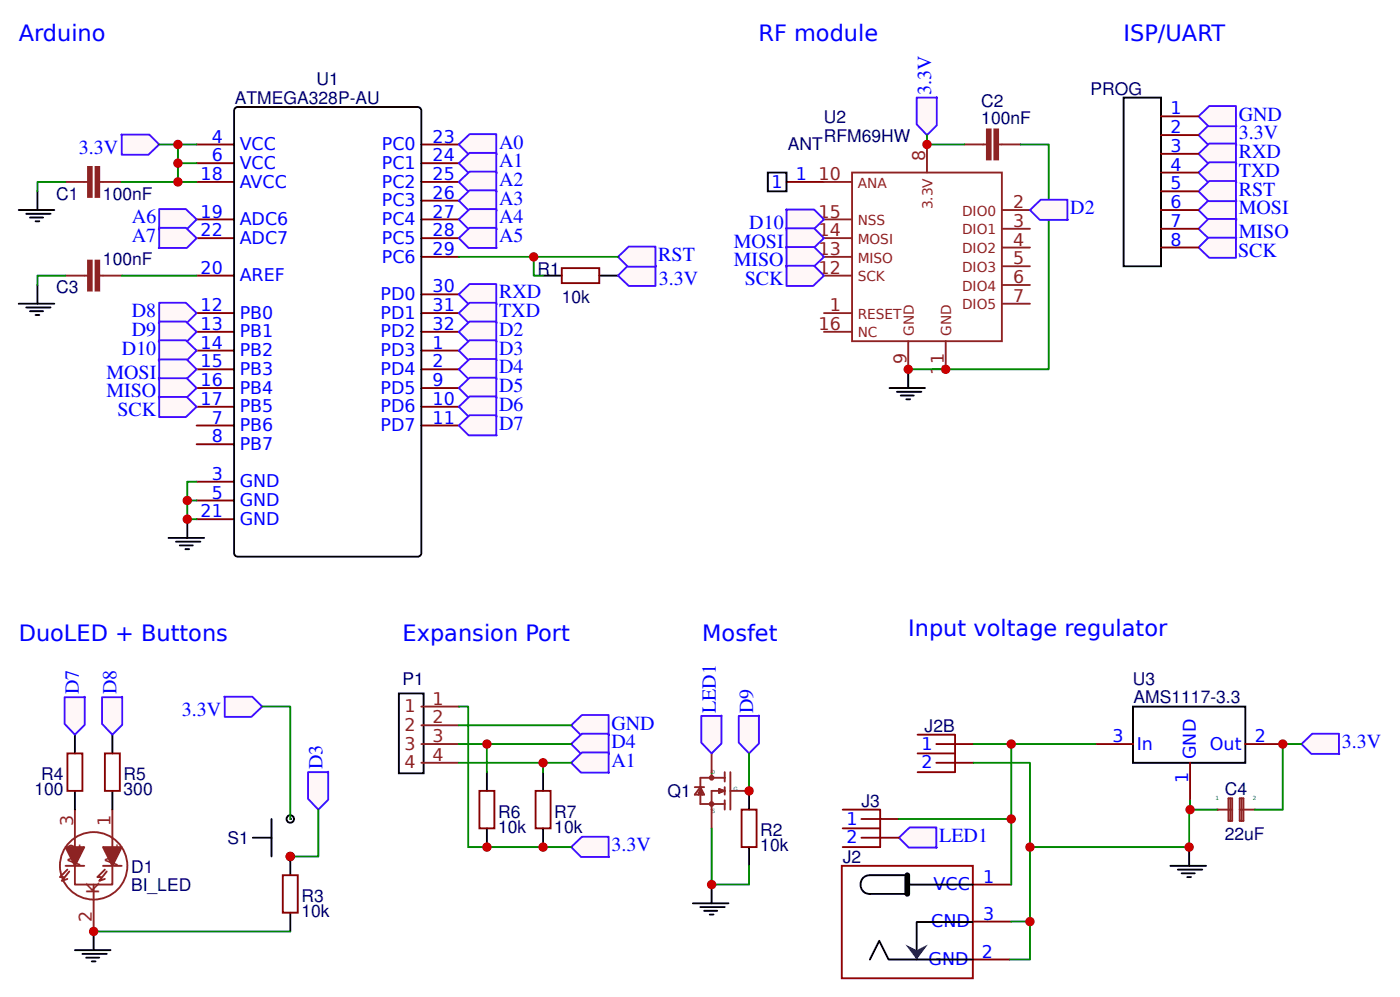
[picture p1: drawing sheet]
<svg xmlns="http://www.w3.org/2000/svg" width="198mm" height="141mm" viewBox="0 0 198 141" stroke-linecap="round" stroke-linejoin="round" font-family="sans-serif">
<g fill="none" stroke="#800" stroke-width=".26">
<path d="M27.8 20.4h5.3M27.8 23h5.3M27.8 25.7h5.3M27.8 31h5.3M27.8 33.6h5.3M27.8 38.9h5.3M59.5 20.4h5.3M59.5 23h5.3M59.5 25.7h5.3M59.5 31h5.3M59.5 33.6h5.3M59.5 28.3h5.3"/>
<path d="M59.5 36.3h5.3M111.1 25.7h5.3M27.8 44.2h5.3M27.8 46.9h5.3M27.8 49.5h5.3M27.8 52.1h5.3M27.8 54.8h5.3M27.8 57.4h5.3M59.5 44.2h5.3M59.5 46.9h5.3M59.5 49.5h5.3M59.5 52.1h5.3"/>
<path d="M59.5 54.8h5.3M59.5 57.4h5.3M59.5 41.6h5.3M27.8 60.1h5.3M27.8 62.7h5.3M27.8 68h5.3M27.8 70.7h5.3M27.8 73.3h5.3M59.5 60.1h5.3"/>
</g>
<path d="M33.3 15.2l.3-.1h25.4l.5 .3v.2v62.5l-.2 .4-.3 .1h-25.4l-.5-.3v-.2v-62.5zM108.5 24.4h2.6v2.6h-2.6zM125.7 54.8h5M126.7 55.3h3.5M127.3 55.9h1.8M128.1 56.4h.5M128.3 52.1v2.7" fill="none" stroke="#000" stroke-width=".26"/>
<g fill="none" stroke="#8d2323" stroke-width=".26">
<path d="M116.4 25.7h4M116.4 38.9h4M116.4 36.3h4M116.4 33.6h4M116.4 31h4M120.4 24.4h21.2v23.8h-21.2zM131 20.4v4M136.3 20.4h3.1M141 20.4h3.2M141.6 29.7h3.9M141.6 32.3h3.9M141.6 35h3.9"/>
<path d="M141.6 37.6h3.9M116.4 44.2h4M116.4 46.9h4M128.3 48.2v3.9M133.6 48.2v3.9M141.6 40.2h3.9M141.6 42.9h3.9"/>
</g>
<g fill="#8d2323" stroke="#8d2323" stroke-width=".26">
<path d="M140.5 18.3h.5v4.2h-.5z"/>
<path d="M139.4 18.3h.6v4.2h-.6z"/>
</g>
<path d="M144.2 20.4h4v31.7h-19.9" fill="none" stroke="#080" stroke-width=".26"/>
<g fill="#c00">
<circle cx="128.3" cy="52.1" r=".66"/>
<circle cx="133.6" cy="52.1" r=".66"/>
</g>
<g fill="#fff7f8" stroke="#430aff" stroke-width=".26">
<path d="M145.5 29.7l1.5-1.5h3.8l.1 2.8h-4z"/>
<path d="M111.1 29.6h3.9l1.4 1.4-1.5 1.4h-3.8z"/>
<path d="M111.1 32.2h3.9l1.4 1.4-1.5 1.5h-3.8z"/>
<path d="M111.1 34.9h3.9l1.4 1.4-1.5 1.4h-3.8z"/>
<path d="M111.1 37.5h3.9l1.4 1.4-1.5 1.5h-3.8z"/>
<path d="M129.5 13.8l2.9-.1v4l-1.4 1.4-1.5-1.5z"/>
</g>
<path d="M131 19.1v1.3h5.3" fill="none" stroke="#080" stroke-width=".26"/>
<circle cx="131" cy="20.4" r=".66" fill="#c00"/>
<path d="M17.1 19h4l1.4 1.4-1.5 1.5h-3.8z" fill="#fff7f8" stroke="#430aff" stroke-width=".26"/>
<path d="M22.5 20.4h5.3M25.1 20.4v2.6h2.7" fill="none" stroke="#080" stroke-width=".26"/>
<circle cx="25.1" cy="20.4" r=".66" fill="#c00"/>
<path d="M25.1 23v2.7h2.7" fill="none" stroke="#080" stroke-width=".26"/>
<path d="M23.8 76h5M24.9 76.5h3.4M25.4 77h1.9M26.2 77.5h.5M26.5 73.3v2.7" fill="none" stroke="#000" stroke-width=".26"/>
<circle cx="25.1" cy="23" r=".66" fill="#c00"/>
<path d="M9.3 38.9h3.1M14 38.9h3.2" fill="none" stroke="#8d2323" stroke-width=".26"/>
<g fill="#8d2323" stroke="#8d2323" stroke-width=".26">
<path d="M12.4 36.8h.6v4.2h-.6z"/>
<path d="M13.5 36.8h.5v4.2h-.5z"/>
</g>
<path d="M9.3 38.9h-4v1.3M17.2 38.9h10.6M75.4 36.3v2.6h1.3" fill="none" stroke="#080" stroke-width=".26"/>
<path d="M76.7 38.9h2.7M84.7 38.9h2.6M2.6 42.9h5.1M3.7 43.4h3.4M4.2 43.9h1.9M5 44.5h.6M5.3 40.2v2.7" fill="none" stroke="#000" stroke-width=".26"/>
<path d="M79.4 37.9h5.3v2.1h-5.3z" fill="none" stroke="#800" stroke-width=".26"/>
<g fill="#fff7f8" stroke="#430aff" stroke-width=".26">
<path d="M87.3 38.9l1.4-1.4h4l-.1 2.9h-3.8z"/>
<path d="M64.8 20.4l1.5-1.5h3.8l.1 2.9h-4z"/>
<path d="M64.8 23l1.5-1.4h3.8l.1 2.8h-4z"/>
<path d="M64.8 25.7l1.5-1.5h3.8l.1 2.9h-4z"/>
<path d="M64.8 28.3l1.5-1.4h3.8l.1 2.8h-4z"/>
<path d="M64.8 31l1.5-1.5h3.8l.1 2.9h-4z"/>
<path d="M64.8 33.6l1.5-1.4h3.8l.1 2.8h-4z"/>
<path d="M64.8 41.6l1.5-1.5h3.8l.1 2.9h-4z"/>
<path d="M64.8 44.2l1.5-1.4h3.8l.1 2.8h-4z"/>
<path d="M64.8 46.9l1.5-1.5h3.8l.1 2.8h-4z"/>
<path d="M64.8 49.5l1.5-1.5h3.8l.1 2.9h-4z"/>
<path d="M64.8 52.1l1.5-1.4h3.8l.1 2.8h-4z"/>
<path d="M64.8 54.8l1.5-1.5h3.8l.1 2.9h-4z"/>
<path d="M64.8 57.4l1.5-1.4h3.8l.1 2.8h-4z"/>
<path d="M64.8 60.1l1.5-1.5h3.8l.1 2.9h-4z"/>
<path d="M22.5 42.8h3.8l1.5 1.4-1.4 1.4h-4z"/>
<path d="M22.5 45.4h3.8l1.5 1.5-1.4 1.3h-4z"/>
<path d="M22.5 48h3.8l1.5 1.5-1.4 1.4h-4z"/>
<path d="M22.4 50.8h4l1.4 1.3-1.5 1.5h-3.8z"/>
<path d="M22.4 53.4h4l1.4 1.4-1.5 1.5h-3.8z"/>
<path d="M22.4 56.1h4l1.4 1.3-1.5 1.5h-3.8z"/>
</g>
<path d="M26.5 70.7h1.3M27.8 68h-1.3v5.3h1.3" fill="none" stroke="#080" stroke-width=".26"/>
<circle cx="26.5" cy="70.7" r=".66" fill="#c00"/>
<g fill="#fff7f8" stroke="#430aff" stroke-width=".26">
<path d="M22.5 29.5h3.8l1.5 1.5-1.4 1.4h-4z"/>
<path d="M22.5 32.2h3.8l1.5 1.4-1.4 1.4h-4z"/>
<path d="M169.3 19.1l1.6-1.5h3.7l.1 2.9h-4z"/>
</g>
<circle cx="26.5" cy="73.3" r=".66" fill="#c00"/>
<path d="M9.3 25.7h3.1M14 25.7h3.2" fill="none" stroke="#8d2323" stroke-width=".26"/>
<g fill="#8d2323" stroke="#8d2323" stroke-width=".26">
<path d="M12.4 23.6h.6v4.2h-.6z"/>
<path d="M13.5 23.6h.5v4.2h-.5z"/>
</g>
<path d="M2.6 29.7h5.1M3.7 30.2h3.4M4.2 30.7h1.9M5 31.2h.6M5.3 27v2.7" fill="none" stroke="#000" stroke-width=".26"/>
<path d="M9.3 25.7h-4v1.3M17.2 25.7h7.9" fill="none" stroke="#080" stroke-width=".26"/>
<circle cx="25.1" cy="25.7" r=".66" fill="#c00"/>
<g fill="#fff7f8" stroke="#430aff" stroke-width=".26">
<path d="M169.3 29.7l1.6-1.5h3.7l.1 2.8h-4z"/>
<path d="M169.3 32.3l1.4-1.4h4l-.1 2.9h-3.7z"/>
<path d="M169.3 35l1.4-1.4h4l-.1 2.8h-3.7z"/>
<path d="M87.3 36.3l1.5-1.5h3.8l.1 2.9h-4z"/>
<path d="M169.3 21.7l1.6-1.4h3.7l.1 2.8h-4z"/>
<path d="M169.3 24.4l1.6-1.5h3.7l.1 2.9h-4z"/>
<path d="M169.3 27l1.6-1.4h3.7l.1 2.8h-4z"/>
<path d="M169.3 16.4l1.6-1.4h3.7l.1 2.8h-4z"/>
</g>
<path d="M64.8 36.3h22.5" fill="none" stroke="#080" stroke-width=".26"/>
<circle cx="75.4" cy="36.3" r=".66" fill="#c00"/>
<g fill="none" stroke="#000" stroke-width=".26">
<path d="M158.7 13.8h5.3v23.8h-5.3zM10.6 103.7v2.7M10.6 111.7v2.6M15.9 103.7v2.7M15.9 111.7v2.6M35.7 118.3h2.7M38.4 115.6v5.3M41 115.6h.1M41 120.9h.1M41 120.9v2.7M41 128.9v2.6"/>
<circle cx="41" cy="115.6" r=".53"/>
<circle cx="41" cy="120.9" r=".53"/>
</g>
<path d="M164 16.4h5.3M164 19.1h5.3M164 21.7h5.3M164 24.4h5.3M164 27h5.3M164 29.7h5.3M164 32.3h5.3M164 35h5.3M9.5 106.4h2.1v5.3h-2.1zM14.8 106.4h2.1v5.3h-2.1zM40 123.6h2.1v5.3h-2.1z" fill="none" stroke="#800" stroke-width=".26"/>
<g fill="none" stroke="#8d2323" stroke-width=".26">
<path d="M10.6 114.3v5.3M15.9 114.3v5.3M9.3 122.3h2.6M9.5 122.8l-1 1.1h.5M9.8 123.1l-1.1 1.3 .8-.3M10.6 122.3v2.6h5.3v-2.6M13.2 124.9v6.6M14.6 122.3h2.6M14.8 122.8l-1 1.1h.5M15.1 123.1l-1.1 1.3 .8-.3"/>
<circle cx="13.2" cy="122.3" r="4.8"/>
</g>
<g fill="#8d2323" stroke="#8d2323" stroke-width=".26">
<path d="M9.3 119.6h2.6l-1.3 2.7z"/>
<path d="M14.6 119.6h2.6l-1.3 2.7z"/>
</g>
<g fill="#fff7f8" stroke="#430aff" stroke-width=".26">
<path d="M14.4 98.5l2.9-.1v4l-1.4 1.3-1.5-1.5z"/>
<path d="M9.1 98.5l2.9-.1v4l-1.4 1.3-1.5-1.5z"/>
<path d="M43.5 109h2.9v3.9l-1.4 1.4-1.5-1.5z"/>
</g>
<path d="M45 114.3v6.6h-4" fill="none" stroke="#080" stroke-width=".26"/>
<circle cx="41" cy="120.9" r=".66" fill="#c00"/>
<path d="M31.7 98.4h4l1.3 1.4-1.5 1.4h-3.8z" fill="#fff7f8" stroke="#430aff" stroke-width=".26"/>
<path d="M37 99.8h4v15.8M13.2 131.5h27.8" fill="none" stroke="#080" stroke-width=".26"/>
<path d="M10.6 134.2h5M11.6 134.7h3.5M12.2 135.2h1.8M13 135.8h.5M13.2 131.5v2.7" fill="none" stroke="#000" stroke-width=".26"/>
<circle cx="13.2" cy="131.5" r=".66" fill="#c00"/>
<path d="M56.4 97.9h3.4v11.3h-3.4z" fill="none" stroke="#000" stroke-width=".26"/>
<path d="M59.5 99.8h5.3M59.5 102.4h5.3M59.5 105.1h5.3M59.5 107.7h5.3" fill="none" stroke="#8d2323" stroke-width=".26"/>
<g fill="#fff7f8" stroke="#430aff" stroke-width=".26">
<path d="M80.7 102.4l1.5-1.4h3.8l.1 2.8h-4z"/>
<path d="M80.7 119.6l1.5-1.4h3.8l.1 2.8h-4z"/>
<path d="M80.7 105.1l1.5-1.5h3.8l.1 2.9h-4z"/>
<path d="M80.7 107.7l1.5-1.4h3.8l.1 2.8h-4z"/>
</g>
<path d="M64.8 105.1h15.9M64.8 107.7h15.9M68.8 105.1v3.9" fill="none" stroke="#080" stroke-width=".26"/>
<path d="M68.8 109v2.7M68.8 117v2.6M76.7 109v2.7M76.7 117v2.6" fill="none" stroke="#000" stroke-width=".26"/>
<path d="M67.7 111.7h2.1v5.3h-2.1zM75.7 111.7h2.1v5.3h-2.1z" fill="none" stroke="#800" stroke-width=".26"/>
<circle cx="68.8" cy="105.1" r=".66" fill="#c00"/>
<path d="M76.7 107.7v1.3" fill="none" stroke="#080" stroke-width=".26"/>
<circle cx="76.7" cy="107.7" r=".66" fill="#c00"/>
<path d="M64.8 99.8h1.3v19.8h14.6" fill="none" stroke="#080" stroke-width=".26"/>
<g fill="#c00">
<circle cx="76.7" cy="119.6" r=".66"/>
<circle cx="68.8" cy="119.6" r=".66"/>
</g>
<path d="M64.8 102.4h15.9M100.5 117v7.9h5.3v-2.6" fill="none" stroke="#080" stroke-width=".26"/>
<path d="M105.8 111.7v2.6M105.8 119.6v2.7" fill="none" stroke="#000" stroke-width=".26"/>
<path d="M104.8 114.3h2.1v5.3h-2.1z" fill="none" stroke="#800" stroke-width=".26"/>
<g fill="none" stroke="#8d2323" stroke-width=".26">
<path d="M98.2 111.2h1.3M99 111.2l.5 1h-1.3zM99 111.7l-.3 .5M99 111.7l.2 .5M99 111.7l-.3 .2M99 111.7l.2 .2M100.5 106.4v3.4M101.6 111.4l.8 .3-.8 .2M101.6 111.4v.5M101.6 111.4l.5 .3M101.9 111.7l-.3 .2M102.1 111.7h-1.6v5.3"/>
<path d="M102.1 111.7l-.5 .2M102.4 109.8h-3.4v3.7h3.4M102.4 109v1.4M102.4 111.2v1M102.4 113v1.3M103.2 109v5.3M103.2 111.7h2.6"/>
<circle cx="100.5" cy="109.8" r=".26"/>
<circle cx="100.5" cy="113.5" r=".26"/>
</g>
<path d="M99.1 101.1l2.8-.1v4l-1.4 1.4-1.4-1.5z" fill="#fff7f8" stroke="#430aff" stroke-width=".26"/>
<path d="M97.9 127.6h5M99 128.1h3.4M99.5 128.6h1.8M100.3 129.1h.5M100.5 124.9v2.7" fill="none" stroke="#000" stroke-width=".26"/>
<path d="M104.4 101.1l2.8-.1v4l-1.4 1.4-1.4-1.5z" fill="#fff7f8" stroke="#430aff" stroke-width=".26"/>
<path d="M105.8 106.4v5.3" fill="none" stroke="#080" stroke-width=".26"/>
<g fill="#c00">
<circle cx="105.8" cy="111.7" r=".66"/>
<circle cx="100.5" cy="124.9" r=".66"/>
</g>
<path d="M160.1 99.8h15.8v7.9h-15.8zM168 119.6v2.7M165.4 122.3h5M166.4 122.8h3.5M167 123.3h1.8M167.7 123.9h.6" fill="none" stroke="#000" stroke-width=".26"/>
<path d="M154.8 105.1h5.3M168.1 107.7v5.3M175.9 105.1h5.3" fill="none" stroke="#800" stroke-width=".26"/>
<path d="M172 114.3h.1M172 114.3h2.1M173.6 112.7h.5v3.2h-.5zM173.8 112.7v3.2M175.2 114.3h2.1M175.2 112.7h.5v3.2h-.5zM175.4 112.7v3.2M177.3 114.3h.1" fill="none" stroke="#8d2323" stroke-width=".26"/>
<g fill="#fff7f8" stroke="#430aff" stroke-width=".26">
<path d="M127 118.3l1.5-1.5h3.8l.1 2.9h-4z"/>
<path d="M183.9 105.1l1.5-1.5h3.8v2.9h-3.9z"/>
</g>
<path d="M168.1 113v1.3M183.9 105.1h-2.7v9.2h-3.9" fill="none" stroke="#080" stroke-width=".26"/>
<path d="M119.1 114.3h5.3v5.3h-5.3M119.1 117h5.3M121.7 115.6h5.3M121.7 118.3h5.3M137.4 135.5h5.3M137.6 124.9h5.3M137.6 130.1h5.3" fill="none" stroke="#800" stroke-width=".26"/>
<path d="M118.9 122.3h18.6v15.8h-18.6z" fill="none" stroke="#900" stroke-width=".26"/>
<path d="M122.9 135.5l1.3-2.7 1.3 2.7h12M122.9 123.6h5.3M122.9 123.6a1.32 1.32 0 0 0-1.3 1.3 1.32 1.32 0 0 0 1.3 1.3h5.3M128.2 124.9h9.3M137.5 130.2h-8v5.3" fill="none" stroke="#000" stroke-width=".26"/>
<path d="M128.2 123.6v2.6" fill="none" stroke="#000" stroke-width=".79"/>
<path d="M127.9 133.4l1.6 .8 1.6-.8-1.6 2.1z" fill="#333"/>
<circle cx="181.2" cy="105.1" r=".66" fill="#c00"/>
<path d="M172 114.3h-4v5.3h-22.5" fill="none" stroke="#080" stroke-width=".26"/>
<circle cx="168.1" cy="114.3" r=".66" fill="#c00"/>
<path d="M129.6 103.7h5.3v5.3h-5.3M129.6 106.4h5.3M132.3 105.1h5.3M132.3 107.7h5.3" fill="none" stroke="#800" stroke-width=".26"/>
<path d="M137.6 107.7h7.9v10.6M137.6 105.1h17.2M142.9 105.1v19.8" fill="none" stroke="#080" stroke-width=".26"/>
<circle cx="142.9" cy="105.1" r=".66" fill="#c00"/>
<path d="M145.5 118.3v11.8h-2.6M145.5 130.1v5.4h-2.8" fill="none" stroke="#080" stroke-width=".26"/>
<g fill="#c00">
<circle cx="145.5" cy="130.1" r=".66"/>
<circle cx="145.5" cy="119.6" r=".66"/>
<circle cx="168" cy="119.6" r=".66"/>
</g>
<path d="M127 115.6h15.9" fill="none" stroke="#080" stroke-width=".26"/>
<circle cx="142.9" cy="115.6" r=".66" fill="#c00"/>
<g font-size="3.2" fill="#00f">
<text x="2.6" y="5.8">Arduino</text>
<text x="107.2" y="5.8">RF module</text>
<text x="158.7" y="5.8">ISP/UART</text>
<text x="128.3" y="89.7">Input voltage regulator</text>
<text x="2.6" y="90.5">DuoLED + Buttons</text>
<text x="56.9" y="90.5">Expansion Port</text>
<text x="99.2" y="90.5">Mosfet</text>
</g>
<g font-size="2.8" fill="#00f">
<text x="131.6" y="13.4" transform="rotate(-90 131.6 13.4)">3.3V</text>
<text x="175" y="17">GND</text>
<text x="11.2" y="21.7">3.3V</text>
<text x="70.5" y="21">A0</text>
<text x="70.5" y="23.6">A1</text>
<text x="175" y="22.3">RXD</text>
<text x="175" y="19.7">3.3V</text>
<text x="70.5" y="26.3">A2</text>
<text x="70.5" y="28.9">A3</text>
<text x="175" y="25">TXD</text>
<text x="175" y="27.6">RST</text>
<text x="18.6" y="34.2">A7</text>
<text x="18.6" y="31.6">A6</text>
<text x="70.5" y="31.6">A4</text>
<text x="70.5" y="34.2">A5</text>
<text x="103.7" y="35">MOSI</text>
<text x="105.9" y="32.3">D10</text>
<text x="151.2" y="30.3">D2</text>
<text x="175" y="30.3">MOSI</text>
<text x="175" y="33.6">MISO</text>
<text x="93" y="36.9">RST</text>
<text x="93.1" y="40.3">3.3V</text>
<text x="103.7" y="37.6">MISO</text>
<text x="105.2" y="40.2">SCK</text>
<text x="174.9" y="36.2">SCK</text>
<text x="18.6" y="44.8">D8</text>
<text x="18.6" y="47.4">D9</text>
<text x="70.5" y="42.1">RXD</text>
<text x="70.5" y="44.8">TXD</text>
<text x="70.5" y="47.4">D2</text>
<text x="15" y="53.5">MOSI</text>
<text x="17.2" y="50.1">D10</text>
<text x="70.5" y="50.1">D3</text>
<text x="70.5" y="52.7">D4</text>
<text x="15" y="56.1">MISO</text>
<text x="16.6" y="58.8">SCK</text>
<text x="70.5" y="55.4">D5</text>
<text x="70.5" y="58">D6</text>
<text x="70.5" y="60.7">D7</text>
<text x="11.2" y="98.1" transform="rotate(-90 11.2 98.1)">D7</text>
<text x="16.4" y="98.1" transform="rotate(-90 16.4 98.1)">D8</text>
<text x="25.7" y="101.1">3.3V</text>
<text x="101.2" y="100.7" transform="rotate(-90 101.2 100.7)">LED1</text>
<text x="106.4" y="100.7" transform="rotate(-90 106.4 100.7)">D9</text>
<text x="86.4" y="103">GND</text>
<text x="86.4" y="105.7">D4</text>
<text x="189.6" y="105.7">3.3V</text>
<text x="45.5" y="108.6" transform="rotate(-90 45.5 108.6)">D3</text>
<text x="86.4" y="108.3">A1</text>
<text x="132.7" y="118.9">LED1</text>
<text x="86.4" y="120.2">3.3V</text>
</g>
<g font-size="2.5" fill="#000080">
<text x="44.7" y="12">U1</text>
<text x="33.2" y="14.7">ATMEGA328P-AU</text>
<text x="116.4" y="17.4">U2</text>
<text x="138.6" y="17.5">100nF</text>
<text x="138.6" y="15.1">C2</text>
<text x="154.1" y="13.3">PROG</text>
<text x="111.3" y="21.2">ANT</text>
<text x="116.4" y="20">RFM69HW</text>
<text x="7.9" y="28.2">C1</text>
<text x="14.6" y="28.2">100nF</text>
<text x="7.9" y="41.4">C3</text>
<text x="14.6" y="37.4">100nF</text>
<text x="75.9" y="38.8">R1</text>
<text x="79.4" y="42.7">10k</text>
<text x="56.9" y="96.7">P1</text>
<text x="160.1" y="96.7">U3</text>
<text x="160.2" y="99.3">AMS1117-3.3</text>
<text x="130.6" y="103.3">J2B</text>
<text x="4.9" y="112.3">100</text>
<text x="5.8" y="110.2">R4</text>
<text x="17.5" y="112.3">300</text>
<text x="17.5" y="110.2">R5</text>
<text x="94.3" y="112.6">Q1</text>
<text x="121.7" y="113.9">J3</text>
<text x="173" y="112.3">C4</text>
<text x="32.2" y="119.2">S1</text>
<text x="70.4" y="117.6">10k</text>
<text x="70.4" y="115.5">R6</text>
<text x="78.3" y="117.6">10k</text>
<text x="78.3" y="115.5">R7</text>
<text x="107.4" y="118.1">R2</text>
<text x="173" y="118.7">22uF</text>
<text x="18.5" y="125.9">BI_LED</text>
<text x="18.5" y="123.2">D1</text>
<text x="107.4" y="120.2">10k</text>
<text x="119.1" y="121.8">J2</text>
<text x="42.6" y="129.5">10k</text>
<text x="42.6" y="127.4">R3</text>
</g>
<g font-size="2.5" fill="#00f">
<text x="165.4" y="16.2">1</text>
<text x="29.9" y="20.1">4</text>
<text x="29.9" y="22.8">6</text>
<text x="33.9" y="21.2">VCC</text>
<text x="33.9" y="23.8">VCC</text>
<text x="53.9" y="21.2">PC0</text>
<text x="53.9" y="23.8">PC1</text>
<text x="61.1" y="20.1">23</text>
<text x="61.1" y="22.8">24</text>
<text x="165.4" y="18.8">2</text>
<text x="165.4" y="21.5">3</text>
<text x="28.3" y="25.4">18</text>
<text x="33.9" y="26.5">AVCC</text>
<text x="53.9" y="26.5">PC2</text>
<text x="53.9" y="29.1">PC3</text>
<text x="61.1" y="25.4">25</text>
<text x="61.1" y="28.1">26</text>
<text x="109" y="26.5">1</text>
<text x="112.4" y="25.4">1</text>
<text x="165.4" y="24.1">4</text>
<text x="165.4" y="26.7">5</text>
<text x="165.4" y="29.4">6</text>
<text x="28.3" y="30.7">19</text>
<text x="28.3" y="33.4">22</text>
<text x="33.9" y="31.8">ADC6</text>
<text x="33.9" y="34.4">ADC7</text>
<text x="53.9" y="31.8">PC4</text>
<text x="53.9" y="34.4">PC5</text>
<text x="61.1" y="30.7">27</text>
<text x="61.1" y="33.4">28</text>
<text x="165.4" y="32">7</text>
<text x="165.4" y="34.7">8</text>
<text x="28.3" y="38.7">20</text>
<text x="33.9" y="39.7">AREF</text>
<text x="53.9" y="37.1">PC6</text>
<text x="61.1" y="36">29</text>
<text x="61.1" y="41.3">30</text>
<text x="28.3" y="43.9">12</text>
<text x="28.3" y="46.6">13</text>
<text x="33.9" y="45">PB0</text>
<text x="33.9" y="47.7">PB1</text>
<text x="53.8" y="42.4">PD0</text>
<text x="53.8" y="45">PD1</text>
<text x="53.8" y="47.7">PD2</text>
<text x="61.1" y="43.9">31</text>
<text x="61.1" y="46.6">32</text>
<text x="28.3" y="49.2">14</text>
<text x="28.3" y="51.9">15</text>
<text x="33.9" y="50.3">PB2</text>
<text x="33.9" y="52.9">PB3</text>
<text x="53.8" y="50.3">PD3</text>
<text x="53.8" y="52.9">PD4</text>
<text x="61.1" y="49.2">1</text>
<text x="61.1" y="51.9">2</text>
<text x="28.3" y="54.5">16</text>
<text x="28.3" y="57.2">17</text>
<text x="29.9" y="59.8">7</text>
<text x="33.9" y="55.6">PB4</text>
<text x="33.9" y="58.2">PB5</text>
<text x="53.8" y="55.6">PD5</text>
<text x="53.8" y="58.2">PD6</text>
<text x="61.1" y="54.5">9</text>
<text x="61.1" y="57.2">10</text>
<text x="61.1" y="59.8">11</text>
<text x="29.9" y="62.5">8</text>
<text x="33.9" y="60.9">PB6</text>
<text x="33.9" y="63.5">PB7</text>
<text x="53.8" y="60.9">PD7</text>
<text x="29.9" y="67.8">3</text>
<text x="29.9" y="70.4">5</text>
<text x="33.9" y="68.8">GND</text>
<text x="33.9" y="71.5">GND</text>
<text x="28.3" y="73.1">21</text>
<text x="33.9" y="74.1">GND</text>
<text x="130.2" y="105.9">1</text>
<text x="157.2" y="104.8">3</text>
<text x="160.6" y="105.9">In</text>
<text x="168.9" y="107.2" transform="rotate(-90 168.9 107.2)">GND</text>
<text x="170.9" y="105.9">Out</text>
<text x="177.3" y="104.8">2</text>
<text x="130.2" y="108.5">2</text>
<text x="167.9" y="110.6" transform="rotate(-90 167.9 110.6)">1</text>
<text x="119.6" y="116.4">1</text>
<text x="119.6" y="119.1">2</text>
<text x="131.9" y="125.7">VCC</text>
<text x="138.9" y="124.6">1</text>
<text x="131.6" y="130.9">CND</text>
<text x="138.9" y="129.9">3</text>
<text x="131.2" y="136.3">GND</text>
<text x="138.7" y="135.2">2</text>
</g>
<g font-size="2.5" fill="#8d2323">
<text x="130.7" y="22.8" transform="rotate(-90 130.7 22.8)">8</text>
<text x="115.7" y="25.4">10</text>
<text x="143.1" y="29.4">2</text>
<text x="115.7" y="33.4">14</text>
<text x="115.7" y="30.7">15</text>
<text x="143.1" y="32">3</text>
<text x="143.1" y="34.7">4</text>
<text x="115.7" y="38.7">12</text>
<text x="115.7" y="36">13</text>
<text x="143.1" y="37.3">5</text>
<text x="143.1" y="40">6</text>
<text x="115.7" y="46.6">16</text>
<text x="117.2" y="43.9">1</text>
<text x="143.1" y="42.6">7</text>
<text x="128.1" y="51.3" transform="rotate(-90 128.1 51.3)">9</text>
<text x="133.3" y="52.9" transform="rotate(-90 133.3 52.9)">11</text>
<text x="57.2" y="100.6">1</text>
<text x="61.1" y="99.5">1</text>
<text x="57.2" y="103.2">2</text>
<text x="57.2" y="105.9">3</text>
<text x="61.1" y="102.2">2</text>
<text x="61.1" y="104.8">3</text>
<text x="61.1" y="107.4">4</text>
<text x="57.2" y="108.5">4</text>
<text x="10.3" y="116.7" transform="rotate(-90 10.3 116.7)">3</text>
<text x="15.6" y="116.7" transform="rotate(-90 15.6 116.7)">1</text>
<text x="11.4" y="122.3" transform="rotate(-90 11.4 122.3)">A2</text>
<text x="16.7" y="122.3" transform="rotate(-90 16.7 122.3)">A1</text>
<text x="13" y="130.2" transform="rotate(-90 13 130.2)">2</text>
<text x="14" y="126.2" transform="rotate(-90 14 126.2)">K</text>
</g>
<g font-size="1.9" fill="#8d2323">
<text x="121.2" y="26.5">ANA</text>
<text x="131.8" y="29.6" transform="rotate(-90 131.8 29.6)">3.3V</text>
<text x="121.2" y="34.4">MOSI</text>
<text x="121.2" y="31.8">NSS</text>
<text x="135.9" y="30.5">DIO0</text>
<text x="135.9" y="33.1">DIO1</text>
<text x="135.9" y="35.7">DIO2</text>
<text x="121.2" y="39.7">SCK</text>
<text x="121.2" y="37.1">MISO</text>
<text x="135.9" y="38.4">DIO3</text>
<text x="135.9" y="41">DIO4</text>
<text x="121.2" y="45">RESET</text>
<text x="121.2" y="47.7">NC</text>
<text x="129.1" y="47.4" transform="rotate(-90 129.1 47.4)">GND</text>
<text x="134.4" y="47.4" transform="rotate(-90 134.4 47.4)">GND</text>
<text x="135.9" y="43.7">DIO5</text>
</g>
<g font-size=".8" fill="#238d23">
<text x="100.5" y="109.3">D</text>
<text x="103.6" y="111.7">G</text>
<text x="171.7" y="113">1</text>
<text x="177" y="113">2</text>
<text x="100.6" y="114.9">S</text>
</g>
</svg>
